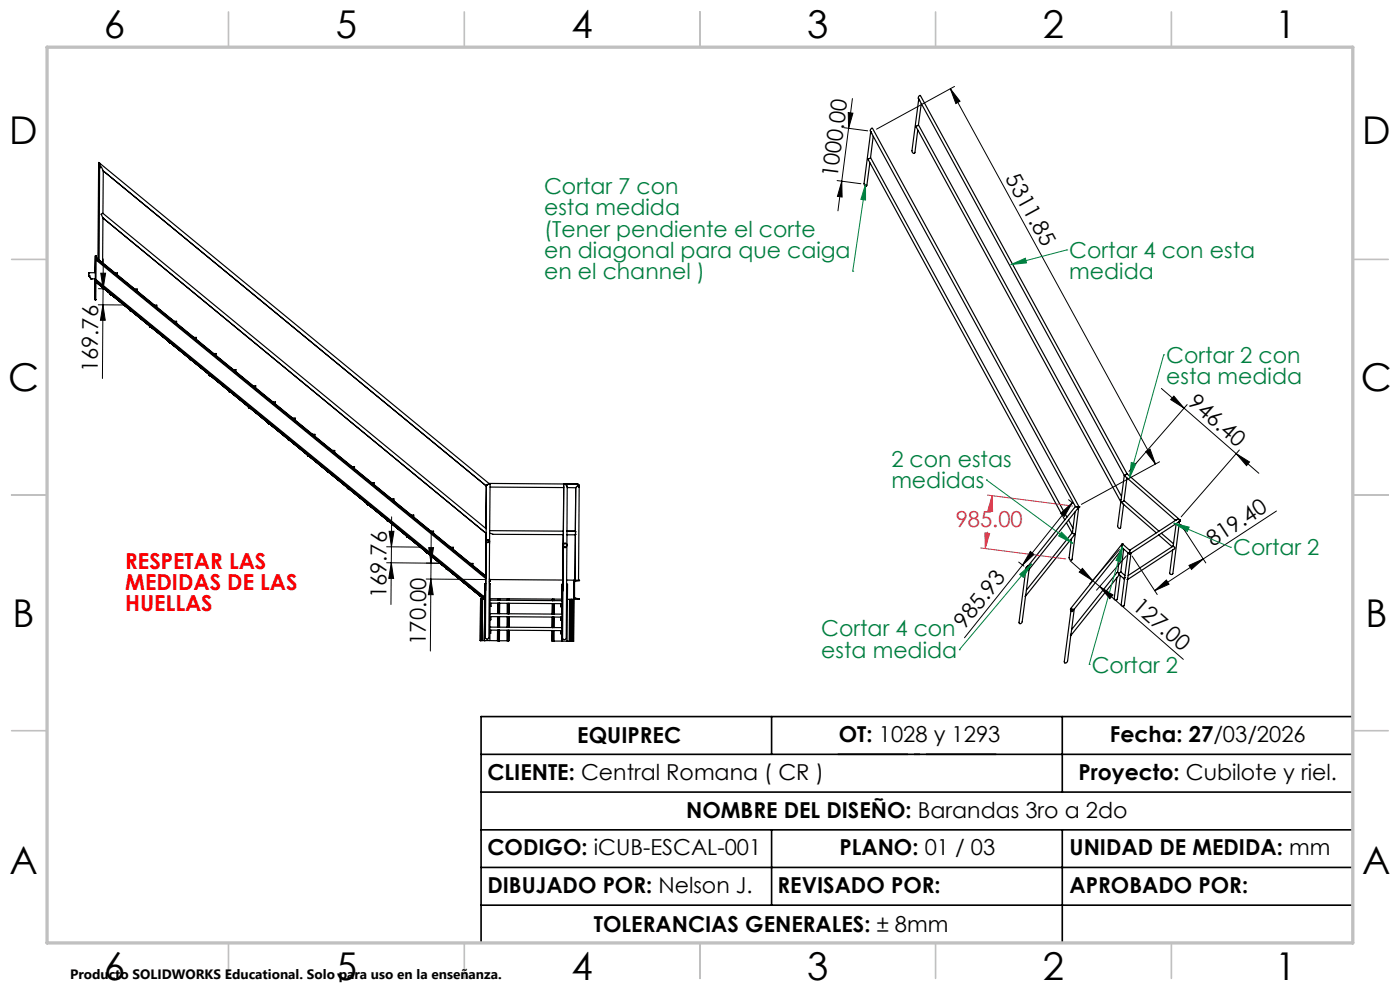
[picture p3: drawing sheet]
<svg xmlns="http://www.w3.org/2000/svg" width="297mm" height="210mm" viewBox="0 0 297 210" stroke-linecap="round" stroke-linejoin="round" font-family="sans-serif">
<g fill="none" stroke="#000" stroke-width=".25">
<path d="M20.9 34.5v.9zM20.9 34.5l.3 .1M20.9 35.4l-.1 19.6M21.1 35.3l-.2 .1M21.2 34.6l-.1 1zM21.2 34.7l-.1 .9zM21.2 34.6l82.7 68.1M21.9 36.3l-.2-.4a.34 .34 0 0 0-.1-.4 .34 .34 0 0 0-.5 .1l-.1 19.5M21.9 36.3l81.3 66.8-.1 9-81.3-66.8M21.9 36.3l-.1 9M184.7 33.4l-.2 .2h-.4l.1 .3 41.7 76.4M184.7 33.4l41.6 76.3"/>
<path d="M184.7 27.9l-1.4 11.2a.31 .31 0 0 0 .2 .4 .31 .31 0 0 0 .4-.2l.6-4.8M184.7 28l43.4 79.4M184.7 28l-.1-.5 .4-.3 43.9 80.3M185.2 28.9l-.5 4.5M194.8 26.5l-.1 .2h-.4v.2l43.5 79.6M194.8 26.5l43.1 78.8M194.9 21l43.7 79.9M194.9 21l-1.4 11.2a.31 .31 0 0 0 .3 .3 .31 .31 0 0 0 .3-.2l.6-4.7M194.9 21l-.1-.4 .4-.4 43.9 80.3M195.4 22l-.6 4.5M18.8 58.4h.1M18.8 58.4v.1"/>
<path d="M18.8 58.5h.1M18.8 57.8h.1M18.8 58.5l.5 .7M18.8 57.8v.7M18.8 57.8h1.4M19.3 59.2h.1M19.3 59.2h.9M20.2 54.3h.1M20.2 54.3h.2l-.1 9.3h-.1M20.2 54.3v9.3M20.4 59.8l82.2 67.2M20.4 59.7l82.2 67.2v-.2"/>
<path d="M20.4 59.5l82.2 67.2M20.4 59.3l82.3 67.3M20.4 54.8l82.6 67.5M20.4 54.7l82.6 67.5M20.4 55l82.6 67.5M20.4 55.2l82.6 67.5M21.8 45.3a.33 .33 0 0 0-.3 .2 .33 .33 0 0 0 .2 .4l.1 .3M21.8 46.2l81.3 66.9-.1 9.1-82.6-67.6M21.8 46.2v9.6M24.4 57.9h.5v.4M20.2 63.6h.1M23.5 62.6h.1"/>
<path d="M23.5 62.6l-.2-.4-2.9-2.4 82.2 67.2M23.5 62.6h.2M27.4 65.6l.3 .4M27.7 66h.1M27.7 66h.2M28.5 61.3h.6v.4M31.6 69.1l.3 .3M31.9 69.4h.1M31.9 69.4h.2M32.7 64.7h.6v.4M35.8 72.5l.3 .3M36.1 72.8h.1"/>
<path d="M36.1 72.8h.2M36.9 68.1h.6v.5M40 75.9l.3 .4M40.3 76.3h.1M40.3 76.3h.2M41.1 71.6h.6v.4M44.2 79.3l.2 .4M44.4 79.7h.1M44.4 79.7h.2l4 3.4M45.3 75h.6v.4M49.5 78.4h.6v.5M48.6 83.1h.1"/>
<path d="M48.6 83.1h.2l4 3.4M52.8 86.5h.1M52.8 86.5h.2l4 3.4M53.7 81.8h.6l-.1 .5M57 89.9h.1M57 89.9h.2l4 3.5M57.9 85.3h.5v.4M61.2 93.4h.1M61.2 93.4h.2l4 3.4M62.1 88.7h.5v.4M65.4 96.8h.1M65.4 96.8h.2l4 3.4"/>
<path d="M66.3 92.1h.5v.5M70.5 95.5l.5 .1v.4M74.6 99h.6v.4M69.6 100.2h.1M69.6 100.2h.2l4 3.4M73.8 103.6h.1M73.8 103.6l4 3.1 .2 .4M78 107.1h.1M78 107.1h.2l3.8 3.1 .2 .3M78.8 102.4h.6v.4M82.2 110.5h.1M82.2 110.5h.2l3.7 3.1 .3 .3"/>
<path d="M83 105.8h.6v.4M86.4 113.9h.1M86.4 113.9l3.9 3.1 .3 .4M87.2 109.2h.6v.5M90.6 117.4h.1M90.6 117.4h.1l3.8 3 .3 .4M91.4 112.7h.6v.4M95.6 116.1h.6v.4M99.8 119.5h.5v.4M103.1 113.1l-.1 22.3 .2 .1a.32 .32 0 0 0 .5-.2l.2-20.5M103.2 103.1l-.1 12.2M103.7 102.5l18.8 .2"/>
<path d="M103.9 113.1l.7 .2 14.9 .1M103.9 112.6l15.6 .1M104 102.8h-.5l-.3 .3M104 102.8l-.1 12.5M104 103.3l15.6 .1M119.6 102.8a.52 .52 0 0 1 .7 .5M119.6 102.8l.1-.2 .2 .1 .4 .6M119.6 102.8l-.2 22.6M119.6 103l-.1 20-15.5-.1M119.7 102.6l2.8 .1M120.3 112.7h1.8M120.3 113.4h1.8"/>
<path d="M120.3 103.3l-.2 32.2-.2 .2h-.3l-.3-.3 .2-20M120.3 103.4l1.8 .1M122.1 112.7v.7M122.1 113.4l-.1 9.7M122.1 103.5v9.2M122.5 102.7l.3 .2 .1 .2M122.5 102.7h.1a.35 .35 0 0 1 .2 .6M122.8 103.3a.34 .34 0 0 0-.4-.2 .34 .34 0 0 0-.3 .4M122.9 103.1l-.1 .2M122.9 103.1l-.2 20M226.2 110.9l1.2 2.2M226.7 110.3l.9 1.7"/>
<path d="M227.4 113.1h.1M227.4 113.1l-9.7 12.1M227.5 113.1l.5 .2v.1l-10.4 13.1M228.1 108.6l-.6 4.5M228.1 107.4l.8 .1M228.1 107.4l-10 12.7M228.8 107.6l-10.6 13.3 .2-.5M228.8 107.6l-1.4 11a.36 .36 0 0 1-.4 .2 .36 .36 0 0 1-.2-.5l.5-4.1M228.9 107.5h.1M228.9 107.5l-.1 .1M237.7 117l-.6 4.4M237.8 106.4l-.7 5.4a.3 .3 0 0 0 .3 .3 .3 .3 0 0 0 .3-.2l.7-4.9"/>
<path d="M237.8 106.5h.1M237.9 106.5l7.4 6.5M238.1 115.4l-11 13.7M238.1 115.4h.1M238.1 115.4l-.1 .5 .2 .4M238.1 115.4l1.5 1.3M238.2 116.3l1.1 1M238.2 116.3l-10.3 12.9M238.4 116.5l-.6 4.8M238.5 106.2l7.4 6.5M238.5 100.8l-.7 5.2 .1 .5M238.6 100.9l10.8 9.5"/>
<path d="M239.1 101.4l-.7 4.9-.5 .2M239.1 100.5l-.5 .4M239.1 100.5l11.2 9.8M239.3 117.3l.3 .2M239.3 117.3l-.7 5.2M239.6 116.7v.8M239.9 117.3l-.3 .2M239.9 117.3l-.7 5.6M245.8 113.5l2.9 2.5M246.4 113.1l2.6 2.2M248.9 115.8v.1a.34 .34 0 0 1 .3 .5l-10 6.5M248.9 115.8l-9.6 6.3"/>
<path d="M248.9 115.8h.1M249.5 111l-.6 4.8M249.6 110.3l.3-.1a.31 .31 0 0 1 .3 0 .31 .31 0 0 1 .1 .4M249.6 110.3l.4-.1a.26 .26 0 0 1 .3 0 .26 .26 0 0 1 0 .4M249.6 110.3l-10 6.4M250.2 110.6l-10.3 6.7M250.2 110.6l-1.4 11.1a.36 .36 0 0 1-.4 .1 .36 .36 0 0 1-.3-.2l.7-4.9M250.3 110.6h-.1M94.8 120.8h.1M94.8 120.8h.1l7.7 6.2M101.9 135.9h.1M102 135.9h.1"/>
<path d="M102 127h.1M102 127l-.1 8.9M102 127v8.9M102 135.9h.2M102.1 127h.1M102.1 127l-.1 8.9M102.2 135.9h.1M102.2 127h.2M102.2 127v8.9M102.3 135.9h1.6M102.4 127h.4M102.4 127l-.1 8.9"/>
<path d="M102.6 127h.1M102.6 126.7v.1M102.7 126.6l-.1 .1M102.7 126.6l.1-.4-.2 .8M102.8 135.9h.1M102.8 128v.1M102.9 123.8l-.1 12.1M102.9 123.8h.1M103.8 122.9h.2M103.8 122.8l.2 .1M103.8 123.8h.2v3.5M103.8 122.9l.2 .2"/>
<path d="M103.8 123.1l.1 .1M103.8 123.3l.1 .1M103.9 123.2v.2M103.9 133h.1M103.9 135.9h1.6M103.9 123.1v.1M103.9 133v2.9M103.9 133l15.3 .1M104 127.3h.1M104 130.2h.1M104 127l15.2 .1v6M104 127.3l-.1 5.7"/>
<path d="M104 130.2l15.2 .1M104 122.9l-.2 .6 .1-.1M105.5 135.9h.2M105.6 130.8v2.2M105.6 133.7l-.1 2.2M105.6 127v.3M105.6 127.9v2.3M105.7 135.9h.1M105.7 133.7v2.2M105.7 127.9v2.3M105.7 130.8v2.2M105.8 127v.3"/>
<path d="M105.8 135.9h.1M105.8 133.7v2.2M105.9 127.9v2.3M105.9 130.8l-.1 2.2M105.9 135.9h1.7M105.9 133v-2.2l.1 2.2M105.9 127v.3M105.9 133.7v2.2M105.9 127.9l.1 2.3v-2.3M106 133.7l-.1 2.2M106 127v.3M107.6 135.9h.1"/>
<path d="M107.6 133.7v2.2M107.6 130.8v2.3M107.6 128v2.2M107.6 127v.3M107.7 135.9h.1M107.7 133.7v2.2M107.7 130.8v2.3M107.8 127v.3M107.8 128v2.2M107.8 135.9h.1M107.9 133.7l-.1 2.2M107.9 130.8v2.3"/>
<path d="M107.9 127v.3M107.9 128v2.2l.1-2.2M107.9 133.7v2.2M108 127v.3M108 133.7l-.1 2.2M108 130.8v2.3M108 128v2.2M108.1 127v.3M117.1 136h.1M117.2 130.3v-2.3v2.3M117.2 130.9v2.2M117.2 133.8l-.1 2.2"/>
<path d="M117.2 136h.1M117.2 127.1v.3M117.2 133.8v2.2M117.3 136h.1M117.3 133.8v2.2M117.3 127.1v.3M117.3 128v2.3M117.3 130.9v2.2M117.4 136h.1M117.4 133.8v2.2M117.4 127.1v.3M117.4 128v2.3"/>
<path d="M117.4 130.9v2.2M117.5 136h1.7M117.5 133.8v2.2M117.6 130.9v2.2M117.6 127.1v.3M117.6 128v2.3M119 133.9v.4M119 133.9v.4zM119 131.1v.3M119 131.1v.3zM119 131.6h.1M119 134.4h.1"/>
<path d="M119 134.3h.1M119 133.9h.1M119 133.8h.1M119 131.4h.1M119 131.1h.1M119 130.9h.1M119 131.6h.2v1.5M119 130.9v.7M119 133.8v.6M119 130.9l-14.9-.1v.7h-.1M119 134.4h.2M119 133.8l-14.9-.1v.6h-.2"/>
<path d="M119 128.2v.3M119 128.2v.3zM119 128.5h.1M119 128.2h.1M119 128.7h.1M119 128h.1M119 128.7h.2M119 128v.7M119 128l-14.8-.1v.7h-.2M119.2 136h.1M119.2 133.1v2.9M119.2 136h1.1"/>
<path d="M119.5 123.9h-.3v3.5l-15.2-.1M120.2 123l1.6 .1M120.2 123.9h.2l-.1 12.1M120.3 136h.5M120.8 136h.1M120.8 127.1v8.9M120.9 136h.2M121 127.1l-.1 8.9M121.1 136h.1M121.1 136h.2M121.1 127.1v8.9M121.2 127.1l-.1 8.9"/>
<path d="M121.2 127.1v8.9M121.3 136h.1M121.3 127.1v8.9M121.4 136h.2M121.5 127.1l-.1 8.9M121.6 136h.1M121.6 127.1v8.9M121.7 127.1l-.1 8.9M121.8 123.1h.1M121.8 123.1h1.1M121.8 123.1l-.2 12.9M122.9 123.1l-1 .4v3.3l1 .3h-2.5"/>
<path d="M122.9 123.1h.1M217.7 120.5l-1.5 11.5a.34 .34 0 0 0 .4 .3 .34 .34 0 0 0 .3-.4l.7-5.4M217.7 120.4l.1-.1a.33 .33 0 0 1 .6-.1 .33 .33 0 0 1-.3 .5 .28 .28 0 0 1-.4 0 .28 .28 0 0 1 0-.3zM218.3 120.9l-.7 5.6M227.1 129.1h.3l.1 .2a.24 .24 0 0 1 .1 .3 .24 .24 0 0 1-.3 .1 .24 .24 0 0 1-.2-.3zM227.2 129.6l-1.4 10.8a.36 .36 0 0 0 .4 .2 .36 .36 0 0 0 .3-.4l.7-5.4M227.2 129.1l.3 .3a.19 .19 0 0 1-.1 .3 .19 .19 0 0 1-.2-.3zM227.9 129.2l-.4 .5M227.9 129.2l-.7 5.6M237.1 121.4l-9.8 12.2M237.1 121.4l.2 .2M237.3 121.6l.1 .2 1.1 1"/>
<path d="M237.5 121.9l-10.3 12.9M237.7 122.1l-.7 5a.36 .36 0 0 1-.3 .2 .36 .36 0 0 1-.3-.3l.5-4.4M237.8 121.3l-.5 .3M237.8 121.3l.9 .8M238.5 122.9l-.7 5.4 .3 .3 .4-.2 .7-5.5M238.5 122.6l.1 .2M238.6 122.5l-.2 .2 .1 .2M238.6 122.5h.1M238.6 122.5l-.1 .4"/>
<circle cx="103.5" cy="114.8" r=".34"/>
<circle cx="103.5" cy="114.7" r=".29"/>
<circle cx="119.8" cy="115.7" r=".37"/>
<circle cx="119.9" cy="115.7" r=".44"/>
<circle cx="218" cy="120.5" r=".31"/>
</g>
<g fill="none" stroke="#000" stroke-width=".21">
<path d="M201.6 18.8l2.1 2.7-.9 .5zM201.6 18.8l43.5 79.6M202.5 18.3l-16.6 9.1M177.6 38.3l5 .7M178.6 38.4v3.4l-.9-.1zM179 27.1l5.1 .7M180 23.9l.9 .1-.9 3.2zM180.8 20.9l-3 23.8M21.4 58h1l-.5 3.3zM21.9 54.9v6.4M20.8 64.7h5.4M20.9 61.2l1.1 .1"/>
<path d="M21.8 64.7l.5 3.2h-1zM21.8 64.7l-.1 15.6M21.9 61.3l-.1 3.4M243.1 95.8l.9-.5 1.1 3.1zM246 98l-16.6 9M246.4 82.4l20.7 18M249 84l2.2 2.6-2.8-1.8zM251.8 85.8l-12.3 14.2M262.3 96.2l2.8 1.8-.7 .8zM262.9 95.5l-12.3 14.1M82 119.4l11.3 .1-2.8-.1M82 116l7.1 .1"/>
<path d="M82.5 112.7h1.1l-.6 3.3zM83 119.4l.5 3.3h-1zM83 116l-.1 12.2M83.1 109.6l-.1 6.4M90.9 116.2h1.1l-.6 3.2zM91.4 119.4v3.5M91.5 113.1l-.1 6.3M216.1 119.2l1.1 .9M218.6 117l.8 .6-2.5 2.3zM225 108.9l2.5-2.3-1.7 2.9zM226.7 106l1.1 .8M227 118.9l4.8 4.2"/>
<path d="M227.5 106.6l-22.9 28.7M237.5 116.6l-6.4 7.3M239 117.9l-6.4 7.3M240.2 118l5.3 8.1M250.5 111.2l5.3 8.2M252.2 119.9l3.1-1.3-2.5 2.2zM270.8 108.4l-25.8 16.9M90.4 122.8l12.6 .1M91.4 122.9l.5 3.2h-1zM91.4 122.9l-.1 15.2M229.6 120.6l2.2 2.5-2.8-1.8zM231.8 123.1l1.5 1.3"/>
<path d="M233.3 124.4l2.8 1.8-.7 .8zM233.3 124.4l17.7 15.5M245 125.3l2.4-2.3 .6 .9z"/>
</g>
<g fill="none" stroke="#008040" stroke-width=".21">
<path d="M183.6 39.1v3.3l-1-.1zM183.6 39.1l-2.7 18.4M180.9 57.5h.1M214.5 56.1l3-1.3 .3 1zM226.3 53h.1M226.3 53l-11.8 3.1M246.9 75.3h.1M246.9 75.3l-7.3 26.1M240 98.1l1 .3-1.4 3zM209.3 101.8h.1M209.3 101.8l18.2 13.4M218.8 119.6l-15.3 18.2"/>
<path d="M225.2 112.9l2.3 2.3-2.9-1.5zM238.1 115.8l-.4 3.4-1-.3zM238.1 115.8l-7 25.1M249 111l3.3 .8-.4 .9zM249 111l12.1 5.1M261.1 116.1h.1M203.5 137.8h.1M216.3 121.8l2.5-2.2-1.7 2.9zM231.1 140.9h.1"/>
</g>
<path d="M208 116.2l18.1 2.4M209 113l.9 .2-.9 3.1zM209.5 105l18 2.3M209.5 112.9l-.5 3.4M210.5 105.2l.1 3.3-1.1-.1zM210.5 105.2l-.3 2.1" fill="none" stroke="#a0006e" stroke-width=".21"/>
<path d="M177.7 160h33.7" fill="none" stroke="#000" stroke-width=".35" stroke-dasharray="15.2 1.3 1.3 1.3" stroke-dashoffset=".3" stroke-linecap="butt"/>
<path d="M163.7 152v8M225.4 152v16M287 152h-184.9v48M102.1 160h184.9M102.1 168h184.9M102.1 176h184.9M163.7 176v16M225.4 176v24M102.1 184h184.9M102.1 192h184.9" fill="none" stroke="#000" stroke-width=".35"/>
<g fill="none" stroke="#c0c0c0" stroke-width=".35">
<path d="M48.5 2.5v7.5M98.5 2.5v7.5M148.5 2.5v7.5M198.5 2.5v7.5M248.5 2.5v7.5M2.5 55h7.5M287 55h7.5M2.5 105h7.5M287 105h7.5M2.5 155h7.5M287 155h7.5M48.5 200v7.5"/>
<path d="M98.5 200v7.5M148.5 200v7.5M198.5 200v7.5M248.5 200v7.5"/>
</g>
<path d="M10 10h277v190h-277z" fill="none" stroke="#c0c0c0" stroke-width=".7"/>
<g fill="#000">
<path d="M201.6 18.8l2.1 2.7-.9 .5zM243.1 95.8l.9-.5 1.1 3.1z"/>
<path d="M178.6 38.4v3.4l-.9-.1zM180 23.9l.9 .1-.9 3.2z"/>
<path d="M21.4 58h1l-.5 3.3zM21.8 64.7l.5 3.2h-1z"/>
<path d="M262.3 96.2l2.8 1.8-.7 .8zM249 84l2.2 2.6-2.8-1.8z"/>
<path d="M82.5 112.7h1.1l-.6 3.3zM83 119.4l.5 3.3h-1z"/>
<path d="M90.9 116.2h1.1l-.6 3.2zM91.4 122.9l.5 3.2h-1z"/>
<path d="M225 108.9l2.5-2.3-1.7 2.9zM218.6 117l.8 .6-2.5 2.3z"/>
<path d="M229.6 120.6l2.2 2.5-2.8-1.8zM233.3 124.4l2.8 1.8-.7 .8z"/>
<path d="M245 125.3l2.4-2.3 .6 .9zM252.2 119.9l3.1-1.3-2.5 2.2z"/>
</g>
<path d="M214.5 56.1l3-1.3 .3 1zM240 98.1l1 .3-1.4 3zM249 111l3.3 .8-.4 .9zM238.1 115.8l-.4 3.4-1-.3zM216.3 121.8l2.5-2.2-1.7 2.9zM183.6 39.1v3.3l-1-.1zM225.2 112.9l2.3 2.3-2.9-1.5z" fill="#008040"/>
<path d="M209 113l.9 .2-.9 3.1zM210.5 105.2l.1 3.3-1.1-.1z" fill="#a0006e"/>
<g font-size="8.1">
<text x="22" y="8">6</text>
<text x="71.2" y="8">5</text>
<text x="121.2" y="8">4</text>
<text x="171.2" y="8">3</text>
<text x="221.2" y="8">2</text>
<text x="270.5" y="8">1</text>
<text x="2" y="30.5">D</text>
<text x="289" y="30.5">D</text>
<text x="1.7" y="83">C</text>
<text x="288.7" y="83">C</text>
<text x="2.7" y="133">B</text>
<text x="289.7" y="133">B</text>
<text x="2" y="185.5">A</text>
<text x="289" y="185.5">A</text>
<text x="22" y="208">6</text>
<text x="71.2" y="208">5</text>
<text x="121.2" y="208">4</text>
<text x="171.2" y="208">3</text>
<text x="221.2" y="208">2</text>
<text x="270.5" y="208">1</text>
</g>
<g font-size="4.7" fill="#008040">
<text x="115.4" y="41.2">Cortar 7 con</text>
<text x="115.4" y="45.7">esta medida</text>
<text x="115.4" y="50.2">(Tener pendiente el corte</text>
<text x="115.4" y="54.7">en diagonal para que caiga</text>
<text x="115.4" y="59.3">en el channel )</text>
<text x="226.8" y="54.7">Cortar 4 con esta</text>
<text x="226.8" y="59.3">medida</text>
<text x="247.4" y="77">Cortar 2 con</text>
<text x="247.4" y="81.5">esta medida</text>
<text x="189.1" y="99">2 con estas</text>
<text x="189.1" y="103.5">medidas</text>
<text x="261.6" y="117.8">Cortar 2</text>
<text x="174.2" y="135">Cortar 4 con</text>
<text x="174.2" y="139.5">esta medida</text>
<text x="231.6" y="142.7">Cortar 2</text>
</g>
<g font-size="4.7">
<text x="177.6" y="37.8" transform="rotate(-83 177.6 37.8)">1000.00</text>
<text x="213.2" y="37.8" transform="rotate(61 213.2 37.8)">5311.85</text>
<text x="20.7" y="79" transform="rotate(-90 20.7 79)">169.76</text>
<text x="251.8" y="85.7" transform="rotate(41 251.8 85.7)">946.40</text>
<text x="257.3" y="116" transform="rotate(-33 257.3 116)">819.40</text>
<text x="82" y="126.9" transform="rotate(-90 82 126.9)">169.76</text>
<text x="240" y="128.9" transform="rotate(41 240 128.9)">127.00</text>
<text x="90.3" y="136.8" transform="rotate(-90 90.3 136.8)">170.00</text>
<text x="204.6" y="133.6" transform="rotate(-51 204.6 133.6)">985.93</text>
<text x="122.5" y="157.5">EQUIPREC</text>
<text x="178" y="157.4">OT: 1028 y 1293</text>
<text x="235.5" y="157.5">Fecha: 27/03/2026</text>
<text x="103.4" y="165.5">CLIENTE: Central Romana ( CR )</text>
<text x="228.8" y="165.5">Proyecto: Cubilote y riel.</text>
<text x="145.6" y="173.6">NOMBRE DEL DISEÑO: Barandas 3ro a 2do</text>
<text x="103.4" y="181.3">CODIGO: iCUB-ESCAL-001</text>
<text x="178.1" y="181.3">PLANO: 01 / 03</text>
<text x="226.9" y="181.3">UNIDAD DE MEDIDA: mm</text>
<text x="103.4" y="189.5">DIBUJADO POR: Nelson J.</text>
<text x="164.9" y="189.5">REVISADO POR:</text>
<text x="226.9" y="189.5">APROBADO POR:</text>
<text x="126" y="197.7">TOLERANCIAS GENERALES: ± 8mm</text>
</g>
<text font-size="4.7" fill="#a0006e" x="202.7" y="111.8">985.00</text>
<g font-size="4.7" fill="#f00">
<text x="26.6" y="120.6">RESPETAR LAS</text>
<text x="26.6" y="125.2">MEDIDAS DE LAS</text>
<text x="26.6" y="129.7">HUELLAS</text>
</g>
<text font-size="2.9" x="14.9" y="207.6">Producto SOLIDWORKS Educational. Solo para uso en la enseñanza.</text>
</svg>
